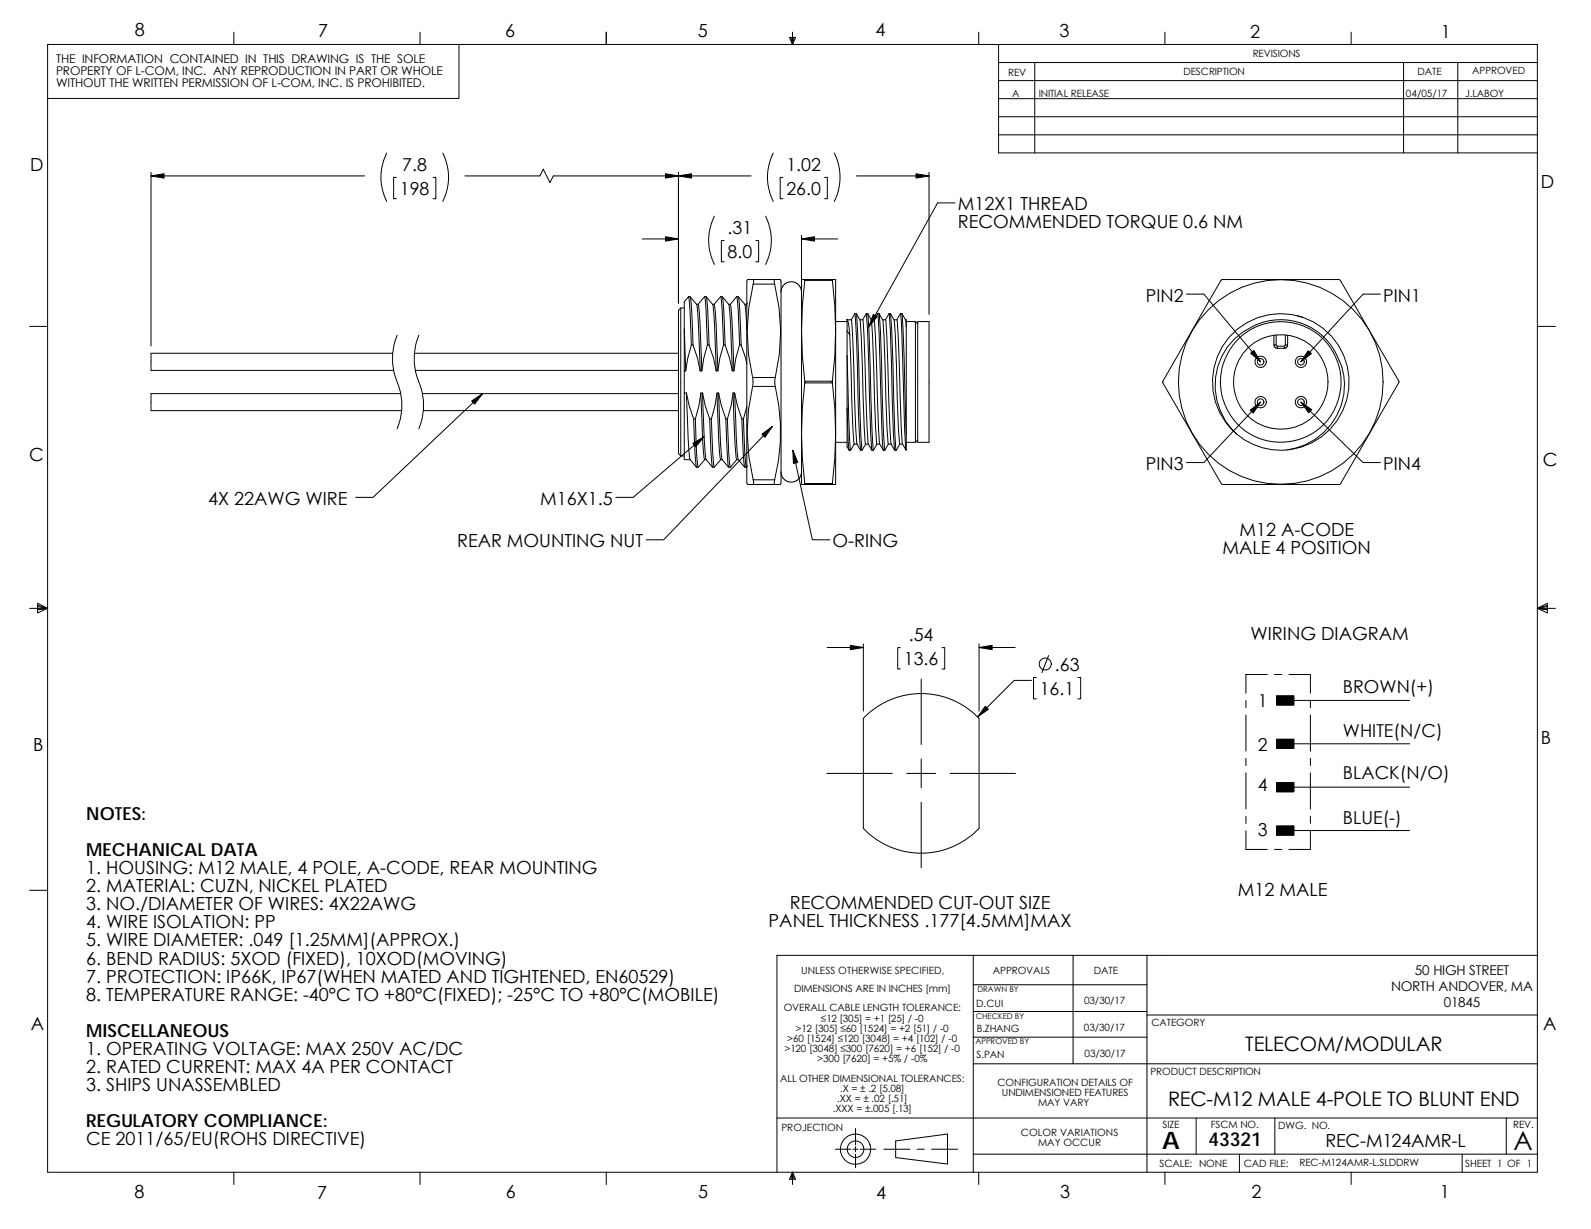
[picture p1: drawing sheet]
<svg xmlns="http://www.w3.org/2000/svg" width="279mm" height="216mm" viewBox="0 0 279 216" stroke-linecap="round" stroke-linejoin="round" font-family="sans-serif">
<g fill="none" stroke="#000" stroke-width=".18">
<path d="M8.4 7.8h261.6v198.1h-261.6zM41.1 5.7v2.1M73.8 5.7v2.1M80.6 7.8v9.5h-72.2M106.5 5.7v2.1M138.6 6.6h1.1l-.5 1.2zM138.9 6.6l.3 1.2M139.2 5.7v2.1M139.4 6.6l-.2 1.2M171.9 5.7v2.1M175.4 14.2h94.6M175.4 17.3h94.6"/>
<path d="M175.4 11h94.6M175.4 7.8v19.1h94.6M181.7 11v15.9M204.6 5.7v2.1M237.3 5.7v2.1M246.5 11v15.9M256 11v15.9M26.5 30.9h37.5M26.5 30.3v30.5M67.9 26.9a9.5 9.5 0 0 0 0 8.5M69.6 31.2h-.5v3.7h.5M76.1 31.2h.4v3.7h-.4"/>
<path d="M77.8 26.9a9.5 9.5 0 0 1 0 8.5M81.6 30.9h13.2l.6-1.2 1.2 2.4 .6-1.2h34.7M119.1 30.3v22.9M125.5 38a9.4 9.4 0 0 0 0 8.5M134.5 38a9.4 9.4 0 0 1 0 8.5M135.8 26.9a9.5 9.5 0 0 0 0 8.5M137.5 31.2h-.5v3.7h.5M144.8 31.2h.5v3.7h-.5M146.5 26.9a9.5 9.5 0 0 1 0 8.5M150.4 30.9h12.8M163.2 30.3v24.9M167.7 35.6h-3l-12.1 21.8"/>
<path d="M175.4 20.5h94.6M175.4 23.7h94.6M5.2 57.3h3.2M69.7 58.9a11.2 11.2 0 0 0 .4 9.2 10.5 10.5 0 0 1-.4 7.2M73.6 58.9a11.2 11.2 0 0 0 .3 9.2 10.5 10.5 0 0 1-.3 7.2M112.8 42h6.3M119.5 54.1v26M120.2 54.1h-.7l-.4 .4v25.2l.4 .4M120.2 57.8l.2 7.4M120.2 57.8v7.4M120.9 52.2l.3 2.5 .2 5.9M121.2 52.2l.3 2.5 .2 5.9"/>
<path d="M122.3 53.5h.3M122.3 53.5l-1.1-1.4h-.3l-.8 .9 .1 4.8M122.3 53.5l.3 3 .4 8.7M122.6 53.5l.3 2.9 .4 8.8M123.7 52.1l-1.1 1.4M123.7 52.1h.3l1.2 1.4M123.7 52.1l.3 1.8 .2 6.7M124 52.2l.3 2.5 .2 5.9M125.1 53.5h.3M125.2 53.5l.2 2.9 .4 8.8M125.4 53.5l.3 2.9 .4 8.8M126.5 52.1l-1.1 1.4"/>
<path d="M126.9 52.2l.2 2.5 .2 5.9M127.2 42.2h-.5v3.8h.5M128 53.5l.3 2.9 .3 8.8M128.2 53.5h-.2l-1.1-1.4h-.3l.2 2.6 .3 5.9M128.2 53.5l.4 3.8 .3 7.9M129.3 52.1l-1.1 1.4M129.3 52.2l.3 2.5 .3 5.9M129.4 52.1h.3l1.1 1.4M129.7 52.2l.2 2.5 .3 5.9M130.8 53.5h.3M130.8 53.5l.3 4.5M131.1 53.5v.3"/>
<path d="M131.3 53.2l-.2 .3M132.3 49.9h3.7M132.3 49.1v.8M132.3 49.9a34 34 0 0 0-.1 16.4M132.7 42.2h.5v3.8h-.5M136 49.1h-4.7l-.2 .3v35.4l.2 .3h4.7M137 49.1h-1v.5a35.6 35.6 0 0 1 .1 16.7M137 49.1l.2 .3v35.4l-.2 .3M137.2 51.3v-.5l.3-.6 .4-.4 .8-.3 .8 .1 .6 .3 .5 .7 .2 .7M140.8 41.3v20.8M140.8 42h6.3M141.3 49.3h4.9"/>
<path d="M141.3 49.1h5.4v36M146.2 49.3a68.9 68.9 0 0 1 0 17.7M146.2 49.1v.2M146.7 56.5h2.1M148.8 58.1v13.6M148.8 58.1l.4 .7M148.8 56.3l.4 2.5M148.9 56.3l-.1-.2v2M149.2 58.8l.5 13.6 .3 5.6M149.5 56.2l.3 3.3 .4 13.8 .3 4.7M150.1 55.1l-.6 1.1h-.7M150.4 55.1h-.3l.3 4.8 .4 12.8 .3 6.4-.6-1.1h-.5"/>
<path d="M150.4 55.1l.6 1.1M150.4 55.1l.3 4.9 .4 14.3 .3 4.8 .6-1.1M151 56.2h.5M151 56.2l.3 4.8 .6 16.8 .1 .2h.5M151.5 56.2l.2 3.2 .5 13.8 .3 4.8M152.1 55.1h.3l.6 1.1h.5M152.1 55.1l-.6 1.1M152.1 55.1l.3 4.8 .4 14.4 .3 4.8M152.4 55.1l.3 6.4 .4 12.7 .3 4.9M153 56.2l.3 4.8 .5 13.8 .2 3.2M153.5 56.2l.3 4.8 .5 13.8 .2 3.2M154.1 55.1l-.6 1.1"/>
<path d="M154.1 55.1h.3M154.1 55.1l.3 3.8 .5 17.4 .2 2.8M154.4 55.1l.7 1.2 .7 20.1 .2 1.6h.5M154.4 55.1l.3 4.9 .4 14.3 .3 4.8M154.4 55.1h.1M155 56.2h.5M155.5 56.2l.2 3.2 .5 13.8 .3 4.8M156.1 55.1l-.6 1.1M156.1 55.1h.3l.6 1.1h.5M156.1 55.1l.3 4.8 .4 14.3 .3 4.8M156.4 55.1l.3 6.4 .4 12.6 .3 5M157 56.2l.3 4.7 .4 12.4 .3 4.7"/>
<path d="M157.5 56.2l.3 4.8 .4 12.2 .3 4.8M158.1 55.1l.3 3 .4 16 .3 5M158.4 55.1l.6 1.1h.2v1.2M158.4 55.1h-.3l-.6 1.1M158.4 55.1l.3 5.9 .5 15.2M158.4 55.1h.1M159 56.2l.2 1.2M159.2 56.5h1.6M159.2 57.4v18.8M160.8 56.5l.4 .4M160.8 56.5v21.2M161.2 56.5h2v21.2h-2z"/>
<path d="M208.4 51.7h3l10 11.9M214.5 49.2l20.7-.1 2.7 4.6 7.8 13.4-10.4 18h-20.6l-.2-.2-2.6-4.4-7.7-13.5zM216.8 59.5a11.2 11.2 0 0 1 15.4-.6 13.1 13.1 0 0 1 3.9 8.6 11.4 11.4 0 0 1-15.7 10.7 11.4 11.4 0 0 1-3.6-18.7zM223.7 58.9v1.7h.4M224.1 58.8v1.8M225.7 58.8v1.8M226.1 58.9v1.7h-.4M227.8 55.5l.9 .2M242.4 51.7h-3l-10.9 11.9M270 57.3h3.2M69 62.1h-42.5v3h42.6M70.4 69.2h-43.9v2.9h44"/>
<path d="M72.8 62.1h46.3M72.9 65.1h46.2M74.2 69.2h44.9M74.3 72.1h44.8M84.8 69.2l-19.3 18.2h-3M120.2 65.2v3.8h.3M120.2 65.2h.2M120.2 69l-.1 11.8 1.1-.1 1.1 1.4h.3l-.3-2.6-.2-5.9M120.5 69l.4 8.8 .3 2.9M120.5 69l.5 2.3 .8 2.3M121.4 60.6l-.6 2.3-.4 2.3M121.4 60.6h.3"/>
<path d="M121.7 60.6l.8 2.3 .5 2.3M121.8 73.6l.2 5.9 .3 2.5M121.8 73.6h.3M123 65.2h.3M123.1 69l.3 8.8 .3 3M123.1 69l-.4 2.3-.6 2.3M123.1 69h.3M123.4 69l.3 7.9 .3 3.8M123.4 69l.4 2.3 .8 2.3M123.7 76.7l-12.5 10.7h-3.1M124.2 60.6l-.6 2.3-.3 2.3M124.2 60.6h.3"/>
<path d="M124.5 60.6l.8 2.3 .5 2.3M124.6 73.6l.3 5.9 .2 2.6-1.1-1.4M124.6 73.6h.3M124.9 73.6l.3 5.9 .2 2.6h-.3M125.8 65.2h.3M125.9 69l.3 8.8 .4 3M125.9 69l-.3 2.3-.7 2.3M125.9 69h.3M126.2 69l.3 7.9 .3 3.8M126.2 69l.5 2.3 .8 2.3M127.1 60.6l-.7 2.3-.3 2.3M127.1 60.6h.2"/>
<path d="M127.3 60.6l.8 2.3 .5 2.3M127.5 73.6l.2 5.9 .3 2.5M127.5 73.6h.2M127.7 73.6l.3 5.9 .3 2.5M128.6 65.2h.3M128.7 69l.3 7.9 .4 3.9M128.7 69l-.3 2.3-.7 2.3M128.7 69h.3M129 69l.3 8.8 .3 2.9M129 69l.5 2.3 .8 2.3M129.9 60.6l-.7 2.3-.3 2.3M129.9 60.6h.3"/>
<path d="M130.2 60.6l.9 3.3M130.3 73.6l.2 5.9 .3 2.6-1.2-1.4-.2 .1M130.3 73.6h.3M130.6 73.6l.2 5.9 .3 2.6 .2-.3M131.1 71.5l-.5 2.1M132.2 66.3v1.6M132.2 67.9h3.9M132.2 67.9a34 34 0 0 0 .1 16.4M132.2 66.3h3.9M135.6 74.9l-19.1 19.9h-3M136.1 66.3v1.6M136.1 67.9a34.4 34.4 0 0 1-.1 16.4"/>
<path d="M139.2 79.1l3.5 15.7h3M141.3 67.3a69.9 69.9 0 0 0 0 17.8h-.5M141.3 67a69.6 69.6 0 0 1 .1-17.9h-.6v36M141.3 67h4.9v.3h-4.9zM146.2 67.3a68.6 68.6 0 0 1 0 17.6M146.7 77.7h2.1M148.8 71.7l.3 7.4-.4-.7zM148.8 62.5l.3 11.4 .3 5.2M149.1 79.1h.3M150 78l-.6 1.1M151.1 79.1h.3M152.5 78l.6 1.1"/>
<path d="M153.1 79.1h.3M154 78h.5l.6 1.1M154 78l-.6 1.1M155.1 79.1h.3M156 78l-.6 1.1M156.5 78l.6 1.1h.3l.6-1.1M158 78h.5l.6 1.1M159.2 77.7h1.6M159.2 76.2v2.9M161.2 77.3l-.4 .4M217.1 76.2a12 12 0 0 1 .9-18.9 12 12 0 0 1 18.1 5.6 12 12 0 0 1-10 16.1M221.4 70.6l-10 10.7h-3"/>
<path d="M223.7 60.6l.2 .4 .4 .2M224.1 60.6l.2 .2h1.2l.2-.2M224.3 61.2h1.2M224.3 60.8v.4M225.5 60.8v.4M226.1 60.6l-.1 .4-.5 .2M228.5 70.6l10.9 10.7h3M119.5 80.1h.7M123.7 80.8l-1.1 1.3M123.7 80.8h.3M126.6 80.8h.2M126.6 80.8l-1.2 1.3"/>
<path d="M126.8 80.7l1.2 1.4h.2M129.4 80.8l-1.1 1.3M130.8 82.1h.3M132.3 84.3h3.7M132.3 84.3v.8M136 84.3v.8h1M137.2 82.9v.5l.3 .6 .4 .4 .8 .3 .8-.1 .6-.3 .5-.7 .1-.7M141.3 84.9h4.9M146.2 84.9v.2M146.7 85.1h-5.4M5.2 106.9h3.2M6.6 106l1.8 .9-1.8 .8z"/>
<path d="M6.6 106.3l1.8 .6M6.6 106.6l1.8 .3M8.4 106.9l-1.8 .2M145.3 113.7h6.3M151.6 113.1v11.8M158.1 113.8h-.5v3.7h.5M161.8 119.3v11.5M165.4 113.8h.5v3.7h-.5M171.9 113.1v11.8M171.9 113.7h6.4M181.1 119.5h-3l-6.4 6.4M182 119h-.5v3.8h.5"/>
<path d="M184.2 115.2l-1.2 3M189.3 119h.5v3.8h-.5M222.5 118.5h-3.7v3.3M223.8 118.5h1.3M226.4 118.5h3.7v3.3M270 106.9l1.7 .2M270 106.9l1.7-.9v1.7zM270 106.9h3.2M271.7 106.6l-1.7 .3M271.7 106.3l-1.7 .6M145.2 135.9h11.5M151.6 126.2a14 14 0 0 1 20.3 0v19.3a14 14 0 0 1-20.3 0z"/>
<path d="M159.2 135.9h5.1M161.8 133.3v5.1M166.9 135.9h11.4M218.8 123.1v1.2M218.8 125.6v6.4M218.8 133.2v1.3M218.8 135.8v6.3M224.2 122.3h3v1.5h-3zM224.2 129.9h3v1.6h-3zM224.2 137.5h3v1.6h-3zM227.2 138.3h20.3M227.2 130.7h20.3"/>
<path d="M227.2 123h20.3M230.1 123.1v1.2M230.1 125.6v6.4M230.1 133.2v1.3M230.1 135.8v6.3M5.2 156.4h3.2M161.8 140.9v11.5M218.8 145.9v3.3h3.7M218.8 143.4v1.3M223.8 149.2h1.3M224.2 145.1h3v1.6h-3zM227.2 145.9h20.3"/>
<path d="M230.1 145.9v3.3h-3.7M230.1 143.4v1.3M170.9 167.8v38.1M170.9 173h30.5M170.9 177.7h30.5M188.4 167.8v19.1M201.4 167.8v38.1M201.4 178.3h68.6M270 167.8h-133.6v38.1M136.4 196.4h133.6M150.2 198.3v2.8M170.9 186.9h99.1"/>
<path d="M170.9 182.2h30.5M210.1 196.4v6.4M223.9 196.4v6.4M264.5 196.4v6.4M41.1 205.9v2.2M73.8 205.9v2.2M106.5 205.9v2.2M139.2 205.9v2.2M139.2 205.9l.5 1.3h-1.1zM139.2 205.9l-.3 1.3M139.2 205.9l.2 1.3M146.7 201.9h2.7"/>
<path d="M149.8 201.9h.9M150.2 201.4v.9M150.2 202.8v2.3M151.1 201.9h2.7M155.2 201.9h4.6M157.3 200.4l9.1-1.2v5.3l-9.1-1.2zM161.1 201.9h1.2M163.6 201.9h4.6M170.9 202.8h99.1M171.9 205.9v2.2M204.6 205.9v2.2M217.7 202.8v3.1"/>
<path d="M237.3 205.9v2.2M256.8 202.8v3.1"/>
<circle cx="221.4" cy="70.6" r=".58"/>
<circle cx="221.4" cy="63.6" r="1"/>
<circle cx="221.4" cy="63.6" r=".57"/>
<circle cx="221.4" cy="70.6" r="1"/>
<circle cx="224.9" cy="67.1" r="8.3"/>
<circle cx="224.9" cy="67.1" r="18"/>
<circle cx="224.9" cy="67.1" r="10.6"/>
<circle cx="228.5" cy="63.6" r="1.01"/>
<circle cx="228.5" cy="70.6" r=".58"/>
<circle cx="228.5" cy="70.6" r="1"/>
<circle cx="228.5" cy="63.6" r=".58"/>
<circle cx="183.6" cy="116.7" r="1.06"/>
<circle cx="150.2" cy="201.9" r="2.65"/>
<circle cx="150.2" cy="201.9" r="1.46"/>
</g>
<g fill="#000" stroke="#000" stroke-width=".18">
<path d="M26.5 30.9l2.3-.4v.8z" fill-rule="evenodd"/>
<path d="M119.1 30.9l2.3-.4v.8z" fill-rule="evenodd"/>
<path d="M116.9 30.5l2.2 .4-2.2 .4z" fill-rule="evenodd"/>
<path d="M160.9 30.5l2.3 .4-2.3 .4z" fill-rule="evenodd"/>
<path d="M116.9 41.6l2.2 .4-2.2 .4z" fill-rule="evenodd"/>
<path d="M140.8 42l2.2-.4v.8z" fill-rule="evenodd"/>
<path d="M153.4 55.2l.6 .4-1.4 1.8z" fill-rule="evenodd"/>
<path d="M82.8 70.4l2-1.2-1.4 1.8z" fill-rule="evenodd"/>
<path d="M121.7 77.9l2-1.2-1.5 1.8z" fill-rule="evenodd"/>
<path d="M133.8 76.3l1.8-1.4-1.3 1.9z" fill-rule="evenodd"/>
<path d="M139.2 79.1l.9 2.1-.8 .2z" fill-rule="evenodd"/>
<path d="M219.6 62.1l.6-.5 1.2 2z" fill-rule="evenodd"/>
<path d="M219.5 72.1l1.9-1.5-1.3 2z" fill-rule="evenodd"/>
<path d="M229.7 61.6l.6 .5-1.8 1.5z" fill-rule="evenodd"/>
<path d="M228.5 70.6l1.9 1.4-.6 .5z" fill-rule="evenodd"/>
<path d="M149.3 113.4l2.3 .3-2.3 .4z" fill-rule="evenodd"/>
<path d="M171.9 113.7l2.3-.3v.7z" fill-rule="evenodd"/>
<path d="M173 124.1l.6 .5-1.9 1.3z" fill-rule="evenodd"/>
<path d="M224.2 129.9h3v1.6h-3z" fill-rule="evenodd"/>
<path d="M224.2 122.3h3v1.5h-3z" fill-rule="evenodd"/>
<path d="M224.2 137.5h3v1.6h-3z" fill-rule="evenodd"/>
<path d="M224.2 145.1h3v1.6h-3z" fill-rule="evenodd"/>
</g>
<text font-size="4.6" x="265.8" y="202.1">A</text>
<text font-size="4.2" x="204.1" y="201.8">A</text>
<g font-size="3.5">
<text x="218.7" y="184.6">TELECOM/MODULAR</text>
<text x="205.1" y="194.2">REC-M12 MALE 4-POLE TO BLUNT END</text>
</g>
<text font-size="3.4" x="212.2" y="201.3">43321</text>
<g font-size="3.2">
<text x="23.7" y="6.4">8</text>
<text x="55.9" y="6.4">7</text>
<text x="88.7" y="6.4">6</text>
<text x="122.6" y="6.5">5</text>
<text x="153.7" y="6.3">4</text>
<text x="186.1" y="6.4">3</text>
<text x="219.5" y="6.6">2</text>
<text x="253" y="6.6">1</text>
<text x="5.3" y="30.1">D</text>
<text x="270.6" y="33">D</text>
<text x="168.2" y="40.1">RECOMMENDED TORQUE 0.6 NM</text>
<text x="168.2" y="36.9">M12X1 THREAD</text>
<text x="5.1" y="81">C</text>
<text x="270.9" y="81.9">C</text>
<text x="36.6" y="88.7">4X 22AWG WIRE</text>
<text x="94.9" y="88.7">M16X1.5</text>
<text x="217.7" y="94.2">M12 A-CODE</text>
<text x="80.3" y="96.1">REAR MOUNTING NUT</text>
<text x="146.2" y="96.1">O-RING</text>
<text x="214.7" y="97.4">MALE 4 POSITION</text>
<text x="219.6" y="112.4">WIRING DIAGRAM</text>
<text x="5.8" y="132">B</text>
<text x="270.6" y="130.7">B</text>
<text x="15.2" y="144">NOTES:</text>
<text x="15.2" y="150.4">MECHANICAL DATA</text>
<text x="15.2" y="153.6">1. HOUSING: M12 MALE, 4 POLE, A-CODE, REAR MOUNTING</text>
<text x="15.2" y="156.7">2. MATERIAL: CUZN, NICKEL PLATED</text>
<text x="15.2" y="159.9">3. NO./DIAMETER OF WIRES: 4X22AWG</text>
<text x="138.7" y="159.6">RECOMMENDED CUT-OUT SIZE</text>
<text x="217.4" y="157.4">M12 MALE</text>
<text x="15.2" y="163.1">4. WIRE ISOLATION: PP</text>
<text x="15.2" y="166.3">5. WIRE DIAMETER: .049 [1.25MM](APPROX.)</text>
<text x="135" y="162.8">PANEL THICKNESS .177[4.5MM]MAX</text>
<text x="15.2" y="169.4">6. BEND RADIUS: 5XOD (FIXED), 10XOD(MOVING)</text>
<text x="15.2" y="172.6">7. PROTECTION: IP66K, IP67(WHEN MATED AND TIGHTENED, EN60529)</text>
<text x="15.2" y="175.8">8. TEMPERATURE RANGE: -40°C TO +80°C(FIXED); -25°C TO +80°C(MOBILE)</text>
<text x="5.4" y="180.9">A</text>
<text x="15.2" y="182.1">MISCELLANEOUS</text>
<text x="15.2" y="185.3">1. OPERATING VOLTAGE: MAX 250V AC/DC</text>
<text x="271" y="181">A</text>
<text x="15.2" y="188.5">2. RATED CURRENT: MAX 4A PER CONTACT</text>
<text x="15.2" y="191.7">3. SHIPS UNASSEMBLED</text>
<text x="15.2" y="198">REGULATORY COMPLIANCE:</text>
<text x="15.2" y="201.2">CE 2011/65/EU(ROHS DIRECTIVE)</text>
<text x="232.8" y="201.5">REC-M124AMR-L</text>
<text x="23.6" y="210.4">8</text>
<text x="55.7" y="210.6">7</text>
<text x="88.8" y="210.5">6</text>
<text x="122.6" y="210.4">5</text>
<text x="153.9" y="210.6">4</text>
<text x="186.2" y="210.5">3</text>
<text x="219.8" y="210.4">2</text>
<text x="252.9" y="210.4">1</text>
</g>
<g font-size="3.1">
<text x="70.2" y="34.2">198</text>
<text x="70.7" y="30">7.8</text>
<text x="138.1" y="34.2">26.0</text>
<text x="138.1" y="30">1.02</text>
<text x="127.8" y="41.1">.31</text>
<text x="127.8" y="45.3">8.0</text>
<text x="201.2" y="53">PIN2</text>
<text x="242.9" y="53">PIN1</text>
<text x="201.2" y="82.6">PIN3</text>
<text x="242.9" y="82.6">PIN4</text>
<text x="159.6" y="112.6">.54</text>
<text x="158.7" y="116.9">13.6</text>
<text x="185.3" y="117.9">.63</text>
<text x="182.6" y="122.1">16.1</text>
<text x="220.9" y="124.2">1</text>
<text x="235.8" y="121.7">BROWN(+)</text>
<text x="220.9" y="132">2</text>
<text x="235.8" y="129.5">WHITE(N/C)</text>
<text x="235.8" y="136.9">BLACK(N/O)</text>
<text x="220.9" y="138.9">4</text>
<text x="220.9" y="146.8">3</text>
<text x="235.8" y="144.7">BLUE(-)</text>
</g>
<g font-size="2.4">
<text x="248.5" y="171.3">50 HIGH STREET</text>
<text x="244.3" y="174.1">NORTH ANDOVER, MA</text>
<text x="253.6" y="176.9">01845</text>
</g>
<g font-size="2.1">
<text x="9.8" y="11">THE INFORMATION CONTAINED IN THIS DRAWING IS THE SOLE</text>
<text x="9.8" y="15.2">WITHOUT THE WRITTEN PERMISSION OF L-COM, INC. IS PROHIBITED.</text>
<text x="9.8" y="13.1">PROPERTY OF L-COM, INC. ANY REPRODUCTION IN PART OR WHOLE</text>
</g>
<g font-size="1.8">
<text x="220" y="10">REVISIONS</text>
<text x="177" y="13.3">REV</text>
<text x="177.8" y="17">A</text>
<text x="182.4" y="17">INITIAL RELEASE</text>
<text x="207.8" y="13.1">DESCRIPTION</text>
<text x="246.9" y="17">04/05/17</text>
<text x="248.9" y="13.1">DATE</text>
<text x="257.3" y="17">J.LABOY</text>
<text x="258.6" y="13.1">APPROVED</text>
<text x="140.7" y="171.1">UNLESS OTHERWISE SPECIFIED,</text>
<text x="174.4" y="171.1">APPROVALS</text>
<text x="192.1" y="171.1">DATE</text>
<text x="137.6" y="177.7">OVERALL CABLE LENGTH TOLERANCE:</text>
<text x="139.5" y="174.3">DIMENSIONS ARE IN INCHES [mm]</text>
<text x="144.2" y="179.5">≤12 [305] = +1 [25] / -0</text>
<text x="171.4" y="176.9">D.CUI</text>
<text x="190.4" y="176.4">03/30/17</text>
<text x="137.8" y="184.7">&gt;120 [3048] ≤300 [7620] = +6 [152] / -0</text>
<text x="138.3" y="183">&gt;60 [1524] ≤120 [3048] = +4 [102] / -0</text>
<text x="139.7" y="181.2">&gt;12 [305] ≤60 [1524] = +2 [51] / -0</text>
<text x="171.5" y="185.9">S.PAN</text>
<text x="171.6" y="181.3">B.ZHANG</text>
<text x="190.4" y="181.2">03/30/17</text>
<text x="190.5" y="185.8">03/30/17</text>
<text x="202.2" y="180.3">CATEGORY</text>
<text x="137" y="190">ALL OTHER DIMENSIONAL TOLERANCES:</text>
<text x="143.5" y="186.5">&gt;300 [7620] = +5% / -0%</text>
<text x="147.6" y="191.8">.X = ± .2 [5.08]</text>
<text x="175.2" y="190.8">CONFIGURATION DETAILS OF</text>
<text x="202" y="188.8">PRODUCT DESCRIPTION</text>
<text x="146.3" y="195.3">.XXX = ±.005 [.13]</text>
<text x="147" y="193.5">.XX = ± .02 [.51]</text>
<text x="176" y="192.5">UNDIMENSIONED FEATURES</text>
<text x="182.3" y="194.3">MAY VARY</text>
<text x="137.2" y="198.7">PROJECTION</text>
<text x="179.3" y="199.6">COLOR VARIATIONS</text>
<text x="182.3" y="201.4">MAY OCCUR</text>
<text x="204.2" y="198.2">SIZE</text>
<text x="212.6" y="198.2">FSCM NO.</text>
<text x="224.5" y="198.3">DWG. NO.</text>
<text x="265.7" y="198.2">REV.</text>
<text x="203.6" y="205">SCALE: NONE</text>
<text x="218.4" y="205">CAD FILE:</text>
<text x="228.2" y="204.9">REC-M124AMR-L.SLDDRW</text>
<text x="257.3" y="204.9">SHEET 1 OF 1</text>
</g>
<g font-size="1.4">
<text x="171.4" y="179">CHECKED BY</text>
<text x="171.6" y="174.3">DRAWN BY</text>
<text x="171.3" y="183.4">APPROVED BY</text>
</g>
</svg>
